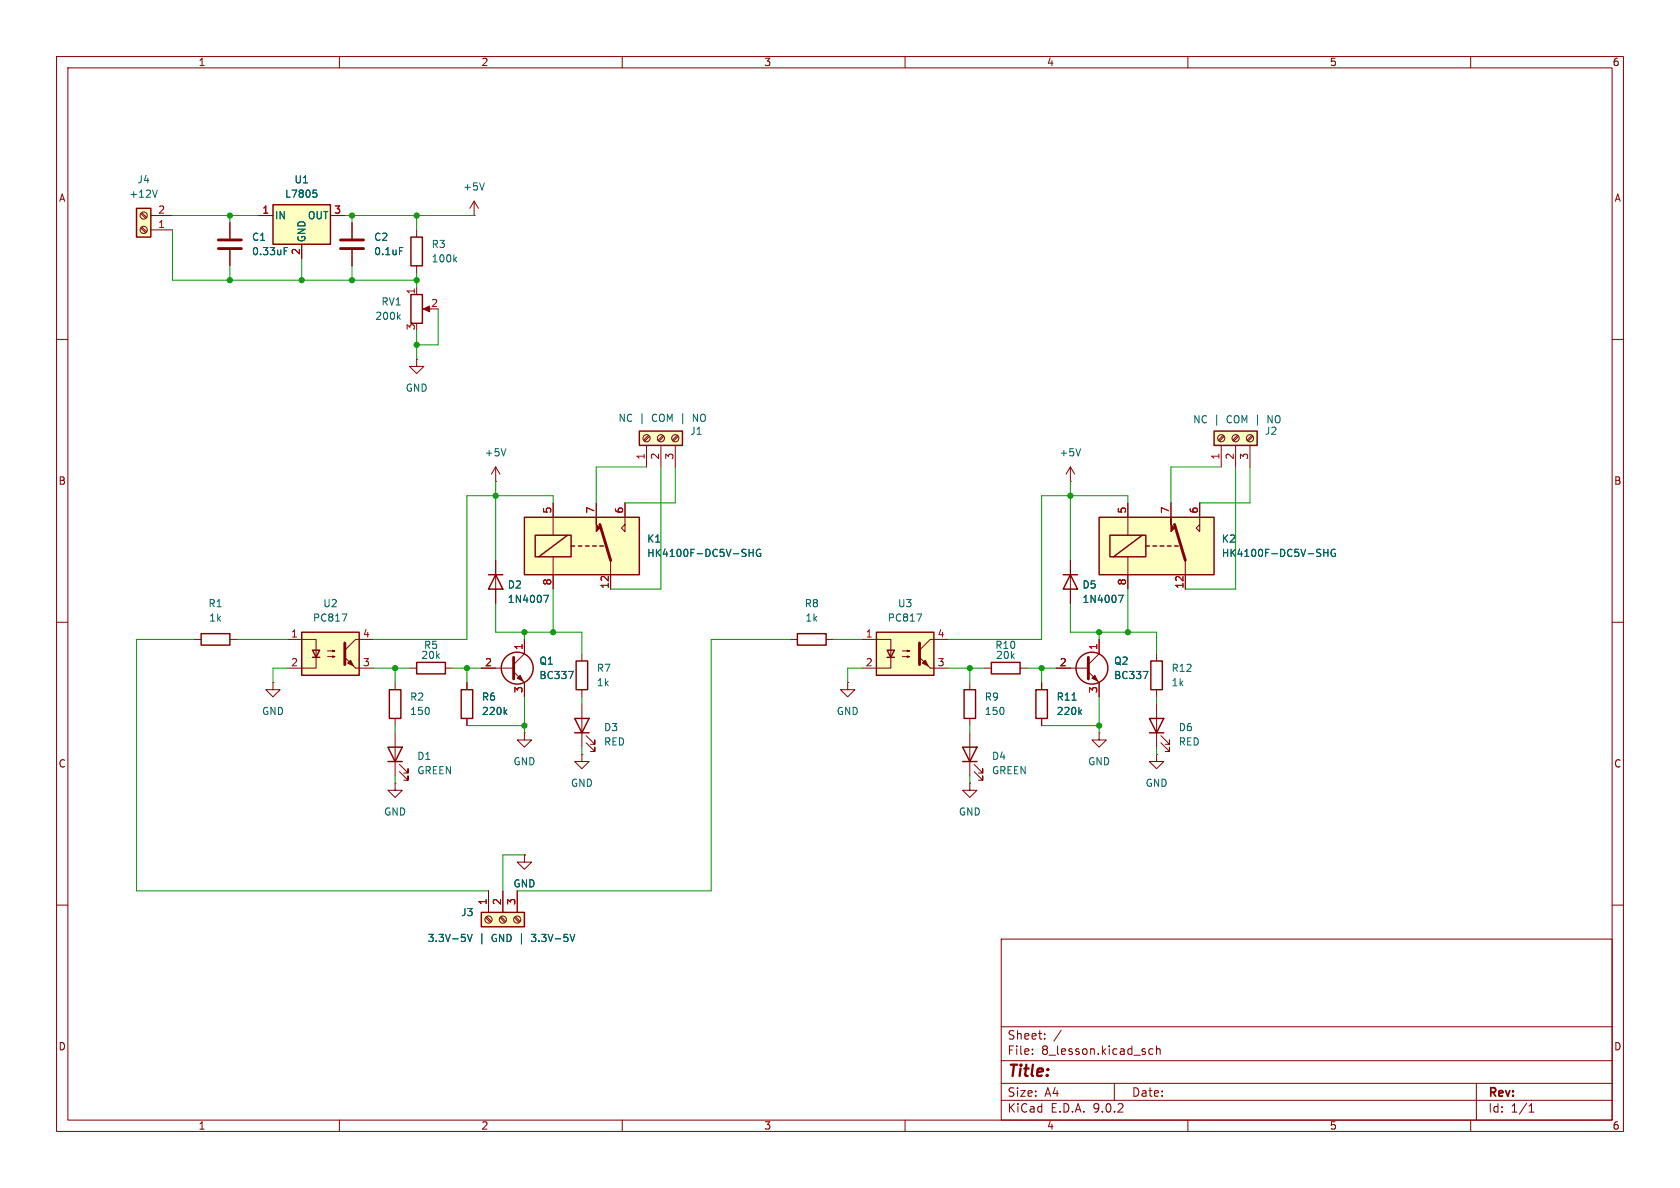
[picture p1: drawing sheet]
<svg xmlns="http://www.w3.org/2000/svg" width="297mm" height="210mm" viewBox="0 0 297 210" stroke-linecap="round" stroke-linejoin="round" font-family="sans-serif">
<g fill="none" stroke="#840000" stroke-width=".18">
<path d="M10 10h277v190h-277zM12 12h273v186h-273zM60 10v2M110 10v2M160 10v2M210 10v2M260 10v2M10 60h2M285 60h2M10 110h2M285 110h2M10 160h2"/>
<path d="M177 166h108v32h-108zM285 160h2M60 198v2M110 198v2M160 198v2M177 194.5h108M177 191.5h108M177 187.5h108M177 181.5h108M182.5 186.3v.1M182.5 185.5v.1M184.7 183.6v.1"/>
<path d="M184.7 182.8v.1M187.6 182.1l-1.3 2M197 191.5v3M203.8 185.5l-.4-.1-.3 .3v.4l.1 .2h.6M204.5 185.5l.2-.1 .3 .1 .1 .9M204.5 184.9v1.5M210 198v2M260 198v2M261 191.5v6.5M270.3 196.6h.9M270.3 195.5l.4-.4v1.5"/>
</g>
<path d="M113 76.2h7.6v2.5h-7.6z" fill="#ffffc2"/>
<g fill="none" stroke="#840000" stroke-width=".25">
<path d="M113 76.2h7.6v2.5h-7.6zM35.6 112h5v2h-5zM73.7 117.1h5v2h-5z"/>
<circle cx="91.4" cy="118.1" r="2.82"/>
</g>
<g fill="none" stroke="#840000" stroke-width=".18">
<path d="M73.7 63.5v1.3h1.2l-1.2 1.2-1.3-1.2h1.3M73.7 63.5h.1M114.3 78.7v3.9M114.6 77l-.8 .8M114.8 77.1l-.8 .9M116.8 78.7v3.9M117.2 77l-.9 .8M117.3 77.1l-.8 .9M119.4 78.7v3.9M119.7 77l-.8 .8M119.9 77.1l-.9 .9M87.6 85.1h.1"/>
<path d="M87.6 82.6l-.7 1.2M87.6 82.6l.8 1.2M87.6 82.6v2.5M34.3 113h1.3M40.6 113h1.3M72.4 118.1h1.3M78.7 118.1h1.3M85.1 118.1h5.7M90.8 118.7l1.9 2v2.5M92.7 113v2.6l-1.9 1.9"/>
<circle cx="114.3" cy="77.5" r=".63"/>
<circle cx="116.8" cy="77.5" r=".63"/>
<circle cx="119.4" cy="77.5" r=".63"/>
</g>
<path d="M90.8 116.2v3.8" fill="none" stroke="#840000" stroke-width=".51"/>
<path d="M91.4 119.9l.5-.5 .6 1z" fill="#840000" stroke="#840000" stroke-width=".18"/>
<path d="M89.4 79.3l-.4 1.3M100.5 118.7h.8l-.5 1.3" fill="none" stroke="#006464" stroke-width=".18"/>
<path d="M92.7 91.4h20.3v10.2h-20.3z" fill="#ffffc2"/>
<g fill="none" stroke="#840000" stroke-width=".18">
<path d="M87.6 99.1v7.6M97.8 88.9v5.7M97.8 98.4v5.7M105.4 88.9v2.5M107.9 99.1v5M110.5 88.9v5.1l-.6-.7 .6-.6M102.9 115.6v1.2M48.3 120.7v1.2h1.2l-1.2 1.3-1.3-1.3h1.3M48.3 120.7h.1M69.8 129.5v7.7M70.6 136.4l1.5 1.5v-.7v.7h-.7M70.6 135.1l1.5 1.6v-.8v.8h-.7"/>
<path d="M92.7 129.5v1.3h1.3l-1.3 1.3-1.3-1.3h1.3M92.7 129.5h.1M102.9 133.4v1.2h1.2l-1.2 1.3-1.3-1.3h1.3M102.9 133.4h.1M102.9 121.9v1.3M102.9 124.5v7.6M103.6 131.3l1.6 1.5v-.7v.7h-.8M103.6 130l1.6 1.6v-.8v.8h-.8M92.7 151.1v1.3h1.3l-1.3 1.3-1.3-1.3h1.3M92.7 151.1h.1"/>
</g>
<g fill="none" stroke="#840000" stroke-width=".25">
<path d="M92.7 91.4h20.3v10.2h-20.3zM94.6 94.6h6.4v3.8h-6.4zM100.3 94.6l-5.1 3.8M101 96.5h.6M102.2 96.5h.7M103.5 96.5h.6M104.8 96.5h.6M106 96.5h.7M86.4 101.6h2.5M87.6 101.6l1.3 2.5h-2.5zM101.9 116.8h2v5.1h-2zM68.6 132.1h2.5l-1.3 2.5z"/>
<path d="M68.6 134.6h2.5M101.6 127h2.5l-1.2 2.5zM101.6 129.5h2.5"/>
</g>
<path d="M105.4 91.4v1.3l.6 .6-.6 .7z" fill="#840000" stroke="#840000" stroke-width=".18"/>
<path d="M106 92.7l1.9 6.4" fill="none" stroke="#840000" stroke-width=".51"/>
<path d="M132.4 97.1v1.3M132.4 97.7h.8M133.2 97.1v1.3M134.4 97.2a.59 .59 0 0 0-.7 .5 .59 .59 0 0 0 .7 .6l.1-.5h-.3M96.1 105.2h.9l-.6 1.3" fill="none" stroke="#006464" stroke-width=".18"/>
<path d="M53.3 111.8h10.2v7.6h-10.2z" fill="#ffffc2"/>
<path d="M53.3 111.8h10.2v7.6h-10.2zM55.2 114.9h1.3l-.6 1.3zM55.2 116.2h1.3M141 112h5v2h-5zM68.8 121.9h2.1v5.1h-2.1z" fill="none" stroke="#840000" stroke-width=".25"/>
<g fill="none" stroke="#840000" stroke-width=".18">
<path d="M50.8 113h5.1v5.1h-5.1M57.9 115.1h1.3l-.4 .1v-.3l.4 .2M57.9 116.1h1.3l-.4 .1v-.2l.4 .1M62.9 118.1h3.1M66 113h-3.1l-1.9 1.9M139.7 113h1.3M146 113h1.3M69.8 138.4v1.3h1.3l-1.3 1.3-1.2-1.3h1.2M69.8 138.4h.1M69.8 120.7v1.2M69.8 127v1.3M149.9 120.7v1.2h1.2l-1.2 1.3-1.3-1.3h1.3"/>
<path d="M149.9 120.7h.1"/>
</g>
<path d="M61 113.7v3.8" fill="none" stroke="#840000" stroke-width=".51"/>
<g fill="#840000" stroke="#840000" stroke-width=".18">
<path d="M61.5 117.2l.5-.5 .5 1z"/>
<path d="M61 116.2l1.9 1.9z"/>
</g>
<path d="M60.5 108.5h.8l-.5 1.3" fill="none" stroke="#006464" stroke-width=".18"/>
<path d="M85.1 161.3h7.6v2.5h-7.6z" fill="#ffffc2"/>
<path d="M72.6 52.1h2.1v5.1h-2.1zM72.6 41.9h2.1v5.1h-2.1zM81.5 121.9h2.1v5.1h-2.1zM85.1 161.3h7.6v2.5h-7.6z" fill="none" stroke="#840000" stroke-width=".25"/>
<g fill="none" stroke="#840000" stroke-width=".18">
<path d="M40.6 39.4v2.8M62.2 39.4v2.8M83.8 38.1h.1M83.8 35.6l-.7 1.2M83.8 35.6l.8 1.2M83.8 35.6v2.5M40.6 44.2v2.8M62.2 44.2v2.8M73.7 40.6v1.3M73.7 47v1.3M73.7 50.8v1.3M75.2 54.6h1"/>
<path d="M82.5 120.7v1.2M82.5 127v1.3M86.4 157.5v3.8M88.9 157.5v3.8M91.4 157.5v3.8M85.9 162.2l.8 .9M86 162l.9 .9M88.4 162.2l.8 .9M88.6 162l.8 .9M90.9 162.2l.9 .9M91.1 162l.8 .9"/>
<circle cx="86.4" cy="162.6" r=".63"/>
<circle cx="88.9" cy="162.6" r=".63"/>
<circle cx="91.4" cy="162.6" r=".63"/>
</g>
<g fill="none" stroke="#006464" stroke-width=".18">
<path d="M85.6 32.3l-.4 1.3M50.2 44.4h.5M50.2 43.8h.7M70.4 56l.4 .5M70.6 43.8h.6M70.8 55.6l-.5 .5M80.4 45.8l.3 .5M80.7 45.5l-.5 .4M89.3 125.8l.3 .5M89.6 125.5l-.5 .4M82.6 165.2l.5 1.2 .4-1.2M92.2 165.1v1.8"/>
<path d="M101.6 165.2l-.4 1.2"/>
</g>
<path d="M38.6 42.4h4.1M38.6 43.9h4.1M60.2 42.4h4.1M60.2 43.9h4.1" fill="none" stroke="#840000" stroke-width=".51"/>
<path d="M74.8 54.6l1.1-.5v1z" fill="#840000" stroke="#840000" stroke-width=".18"/>
<path d="M24.1 36.8h2.6v5.1h-2.6z" fill="#ffffc2"/>
<path d="M24.1 36.8h2.6v5.1h-2.6z" fill="none" stroke="#840000" stroke-width=".25"/>
<g fill="none" stroke="#840000" stroke-width=".18">
<path d="M24.9 37.8l.9 .8M25.1 37.6l.8 .8M26.7 38.1h3.8M24.9 40.3l.9 .8M25.1 40.1l.8 .9M26.7 40.6h3.8"/>
<circle cx="25.4" cy="38.1" r=".63"/>
<circle cx="25.4" cy="40.6" r=".63"/>
</g>
<path d="M27.8 33.6l-.4 1.3" fill="none" stroke="#006464" stroke-width=".18"/>
<path d="M48.3 36.2h10.1v7h-10.1z" fill="#ffffc2"/>
<g fill="none" stroke="#840000" stroke-width=".25">
<path d="M48.3 36.2h10.1v7h-10.1zM203.5 116.8h2v5.1h-2z"/>
<circle cx="193" cy="118.1" r="2.82"/>
</g>
<path d="M45.7 38.1h2.6M58.4 38.1h2.6M53.3 43.2v2.5M186.7 118.1h5.7M192.4 118.7l1.9 2v2.5M194.3 113v2.6l-1.9 1.9M204.5 115.6v1.2M204.5 121.9v1.3" fill="none" stroke="#840000" stroke-width=".18"/>
<path d="M55.4 33.6h.6M55.5 34.1h.3l.2 .2v.4l-.5 .2M202.1 118.7h.8l-.5 1.3" fill="none" stroke="#006464" stroke-width=".18"/>
<path d="M192.4 116.2v3.8" fill="none" stroke="#840000" stroke-width=".51"/>
<path d="M193 119.9l.5-.5 .6 1z" fill="#840000" stroke="#840000" stroke-width=".18"/>
<path d="M154.9 111.8h10.2v7.6h-10.2z" fill="#ffffc2"/>
<path d="M154.9 111.8h10.2v7.6h-10.2zM156.8 114.9h1.3l-.6 1.3zM156.8 116.2h1.3M175.3 117.1h5v2h-5z" fill="none" stroke="#840000" stroke-width=".25"/>
<path d="M152.4 113h5.1v5.1h-5.1M159.5 115.1h1.3l-.4 .1v-.3l.4 .2M159.5 116.1h1.3l-.4 .1v-.2l.4 .1M164.5 118.1h3.1M167.6 113h-3.1l-1.9 1.9M174 118.1h1.3M180.3 118.1h1.3" fill="none" stroke="#840000" stroke-width=".18"/>
<path d="M162.6 113.7v3.8" fill="none" stroke="#840000" stroke-width=".51"/>
<g fill="#840000" stroke="#840000" stroke-width=".18">
<path d="M163.1 117.2l.5-.5 .5 1z"/>
<path d="M162.6 116.2l1.9 1.9z"/>
</g>
<path d="M162.1 108.5h.8l-.5 1.3" fill="none" stroke="#006464" stroke-width=".18"/>
<path d="M194.3 91.4h20.3v10.2h-20.3z" fill="#ffffc2"/>
<g fill="none" stroke="#840000" stroke-width=".18">
<path d="M189.2 85.1h.1M189.2 82.6l-.7 1.2M189.2 82.6l.8 1.2M189.2 82.6v2.5M189.2 99.1v7.6M199.4 88.9v5.7M199.4 98.4v5.7M207 88.9v2.5M209.5 99.1v5M212.1 88.9v5.1l-.6-.7 .6-.6M171.4 138.4v1.3h1.3l-1.3 1.3-1.2-1.3h1.2M171.4 138.4h.1"/>
<path d="M171.4 120.7v1.2M171.4 127v1.3M171.4 129.5v7.7M172.2 136.4l1.5 1.5v-.7v.7h-.7M172.2 135.1l1.5 1.6v-.8v.8h-.7M184.1 120.7v1.2M184.1 127v1.3M194.3 129.5v1.3h1.3l-1.3 1.3-1.3-1.3h1.3M194.3 129.5h.1M204.5 133.4v1.2h1.2l-1.2 1.3-1.3-1.3h1.3M204.5 133.4h.1M204.5 124.5v7.6"/>
<path d="M205.2 131.3l1.6 1.5v-.7v.7h-.8M205.2 130l1.6 1.6v-.8v.8h-.8"/>
</g>
<g fill="none" stroke="#840000" stroke-width=".25">
<path d="M194.3 91.4h20.3v10.2h-20.3zM196.2 94.6h6.4v3.8h-6.4zM201.9 94.6l-5.1 3.8M202.6 96.5h.6M203.8 96.5h.7M205.1 96.5h.6M206.4 96.5h.6M207.6 96.5h.7M188 101.6h2.5M189.2 101.6l1.3 2.5h-2.5zM170.2 132.1h2.5l-1.3 2.5zM170.2 134.6h2.5"/>
<path d="M170.4 121.9h2.1v5.1h-2.1zM183.1 121.9h2.1v5.1h-2.1zM203.2 127h2.5l-1.2 2.5zM203.2 129.5h2.5"/>
</g>
<path d="M207 91.4v1.3l.6 .6-.6 .7z" fill="#840000" stroke="#840000" stroke-width=".18"/>
<path d="M207.6 92.7l1.9 6.4" fill="none" stroke="#840000" stroke-width=".51"/>
<path d="M191 79.3l-.4 1.3M234 97.1v1.3M234 97.7h.8M234.8 97.1v1.3M236 97.2a.59 .59 0 0 0-.7 .5 .59 .59 0 0 0 .7 .6l.1-.5h-.3M197.7 105.2h.9l-.6 1.3M189.5 123.8h.7M190.9 125.8l.3 .5M191.2 125.5l-.5 .4" fill="none" stroke="#006464" stroke-width=".18"/>
<path d="M214.6 76.2h7.6v2.5h-7.6z" fill="#ffffc2"/>
<path d="M214.6 76.2h7.6v2.5h-7.6z" fill="none" stroke="#840000" stroke-width=".25"/>
<g fill="none" stroke="#840000" stroke-width=".18">
<path d="M40.6 39.4v2.8M45.7 38.1h2.6M58.4 38.1h2.6M62.2 39.4v2.8M40.6 44.2v2.8M53.3 43.2v2.5M62.2 44.2v2.8M215.9 78.7v3.9M216.2 77l-.8 .8M216.4 77.1l-.8 .9M218.4 78.7v3.9M218.8 77l-.9 .8"/>
<path d="M218.9 77.1l-.8 .9M221 78.7v3.9M221.3 77l-.8 .8M221.5 77.1l-.9 .9M87.6 99.1v2.5M97.8 88.9v2.5M105.4 88.9v2.5M110.5 88.9v2.5M189.2 99.1v2.5M199.4 88.9v2.5M207 88.9v2.5M212.1 88.9v2.5"/>
<path d="M85.1 118.1h2.5M87.6 104.1v2.6M92.7 113v2.6M97.8 101.6v2.5M107.9 101.6v2.5M186.7 118.1h2.5M189.2 104.1v2.6M194.3 113v2.6M199.4 101.6v2.5M209.5 101.6v2.5M82.5 120.7v1.2M82.5 127v1.3"/>
<path d="M92.7 120.7v2.5M184.1 120.7v1.2M184.1 127v1.3M194.3 120.7v2.5M86.4 157.5v3.8M88.9 157.5v3.8M91.4 157.5v3.8M92.7 151.1h.1"/>
<circle cx="215.9" cy="77.5" r=".63"/>
<circle cx="218.4" cy="77.5" r=".63"/>
<circle cx="221" cy="77.5" r=".63"/>
</g>
<g fill="none" stroke="#009600" stroke-width=".18">
<path d="M30.5 38.1h15.2M40.6 38.1v1.3M61 38.1h22.8M62.2 38.1v1.3M73.7 38.1v2.5M30.5 40.6v8.9h43.2M40.6 47v2.5M53.3 45.7v3.8M62.2 47v2.5M73.7 48.3v2.5M73.7 58.4v5.1M77.5 54.6v6.4h-3.8"/>
<path d="M87.6 85.1v14M97.8 88.9v-1.3h-15.3v25.4h-16.5M114.3 82.6h-8.9v6.3M116.8 82.6v21.5h-8.9M119.4 82.6v6.3h-8.9M189.2 85.1v14M199.4 88.9v-1.3h-15.3v25.4h-16.5M215.9 82.6h-8.9v6.3M218.4 82.6v21.5h-8.9M221 82.6v6.3h-8.9M34.3 113h-10.2v44.5h62.3M41.9 113h8.9"/>
<path d="M50.8 118.1h-2.5v2.6M66 118.1h6.4M69.8 118.1v2.6M80 118.1h5.1M82.5 118.1v2.6M87.6 106.7v5.1h15.3v3.8M92.7 111.8v1.2M97.8 104.1v7.7M139.7 113h-14v44.5h-34.3M147.3 113h5.1M152.4 118.1h-2.5v2.6M167.6 118.1h6.4"/>
<path d="M171.4 118.1v2.6M181.6 118.1h5.1M184.1 118.1v2.6M189.2 106.7v5.1h15.3v3.8M194.3 111.8v1.2M199.4 104.1v7.7M69.8 128.3v1.2M69.8 137.2v1.2M82.5 128.3h10.2M92.7 123.2v6.3M102.9 123.2v1.3M102.9 132.1v1.3"/>
<path d="M171.4 128.3v1.2M171.4 137.2v1.2M184.1 128.3h10.2M194.3 123.2v6.3M204.5 123.2v1.3M204.5 132.1v1.3M92.7 151.1h-3.8v6.4"/>
</g>
<g fill="none" stroke="#006464" stroke-width=".18">
<path d="M55.4 33.6h.6M55.5 34.1h.3l.2 .2v.4l-.5 .2M50.2 44.4h.5M50.2 43.8h.7M70.6 43.8h.6M132.4 97.1v1.3M132.4 97.7h.8M133.2 97.1v1.3M134.4 97.2a.59 .59 0 0 0-.7 .5 .59 .59 0 0 0 .7 .6l.1-.5h-.3M234 97.7h.8M234 97.1v1.3M234.8 97.1v1.3"/>
<path d="M236 97.2a.59 .59 0 0 0-.7 .5 .59 .59 0 0 0 .7 .6l.1-.5h-.3M96.1 105.2h.9l-.6 1.3M100.5 118.7h.8l-.5 1.3M197.7 105.2h.9l-.6 1.3M202.1 118.7h.8l-.5 1.3M89.3 125.8l.3 .5M89.6 125.5l-.5 .4M189.5 123.8h.7M190.9 125.8l.3 .5M191.2 125.5l-.5 .4M82.6 165.2l.5 1.2 .4-1.2M92.2 165.1v1.8"/>
<path d="M101.6 165.2l-.4 1.2"/>
</g>
<g fill="#009600" stroke="#009600" stroke-width=".18">
<circle cx="97.8" cy="111.8" r=".46"/>
<circle cx="92.7" cy="128.3" r=".46"/>
<circle cx="87.6" cy="87.6" r=".46"/>
<circle cx="92.7" cy="111.8" r=".46"/>
<circle cx="82.5" cy="118.1" r=".46"/>
<circle cx="69.8" cy="118.1" r=".46"/>
<circle cx="73.7" cy="49.5" r=".46"/>
<circle cx="62.2" cy="49.5" r=".46"/>
<circle cx="73.7" cy="61" r=".46"/>
<circle cx="40.6" cy="38.1" r=".46"/>
<circle cx="73.7" cy="38.1" r=".46"/>
<circle cx="40.6" cy="49.5" r=".46"/>
<circle cx="53.3" cy="49.5" r=".46"/>
<circle cx="62.2" cy="38.1" r=".46"/>
<circle cx="194.3" cy="111.8" r=".46"/>
<circle cx="184.1" cy="118.1" r=".46"/>
<circle cx="194.3" cy="128.3" r=".46"/>
<circle cx="171.4" cy="118.1" r=".46"/>
<circle cx="199.4" cy="111.8" r=".46"/>
<circle cx="189.2" cy="87.6" r=".46"/>
</g>
<text font-size="2.8" fill="#840000" x="178" y="190.9">Title:</text>
<g font-size="2.1" fill="#840000">
<text x="178" y="184">Sheet:</text>
<text x="178" y="186.7">File:</text>
<text x="184.1" y="186.7">8_lesson.kicad_sch</text>
<text x="178" y="196.9">KiCad</text>
<text x="178" y="194.1">Size:</text>
<text x="184.7" y="194.1">A4</text>
<text x="185.7" y="196.9">E.D.A.</text>
<text x="193.3" y="196.9">9.0.2</text>
<text x="200" y="194.1">Date:</text>
<text x="263" y="194.3">Rev:</text>
<text x="263" y="196.9">Id:</text>
<text x="267.1" y="196.9">1/1</text>
</g>
<g font-size="1.8" fill="#840000">
<text x="35" y="11.9">1</text>
<text x="85" y="11.9">2</text>
<text x="135" y="11.9">3</text>
<text x="185" y="11.9">4</text>
<text x="235" y="11.9">5</text>
<text x="285" y="11.9">6</text>
<text x="10.3" y="35.9">A</text>
<text x="285.3" y="35.9">A</text>
<text x="10.3" y="85.9">B</text>
<text x="285.3" y="85.9">B</text>
<text x="10.3" y="135.9">C</text>
<text x="285.3" y="135.9">C</text>
<text x="10.3" y="185.9">D</text>
<text x="285.3" y="185.9">D</text>
<text x="35" y="199.9">1</text>
<text x="85" y="199.9">2</text>
<text x="135" y="199.9">3</text>
<text x="185" y="199.9">4</text>
<text x="235" y="199.9">5</text>
<text x="285" y="199.9">6</text>
</g>
<g font-size="1.8" fill="#006464">
<text x="22.8" y="35.2">+12V</text>
<text x="24.2" y="32.6">J4</text>
<text x="50.3" y="35.2">L7805</text>
<text x="52" y="32.6">U1</text>
<text x="81.8" y="33.9">+5V</text>
<text x="48.5" y="39">IN</text>
<text x="54.3" y="39">OUT</text>
<text x="44.5" y="42.8">C1</text>
<text x="44.5" y="45.3">0.33uF</text>
<text x="54.2" y="42.9" transform="rotate(-90 54.2 42.9)">GND</text>
<text x="66" y="42.8">C2</text>
<text x="66" y="45.3">0.1uF</text>
<text x="76.2" y="44">R3</text>
<text x="76.2" y="46.6">100k</text>
<text x="66.3" y="56.7">200k</text>
<text x="67.3" y="54.2">RV1</text>
<text x="71.6" y="69.4">GND</text>
<text x="109.2" y="74.8">NC |</text>
<text x="115.4" y="74.8">COM |</text>
<text x="121.9" y="77.1">J1</text>
<text x="123" y="74.8">NO</text>
<text x="210.8" y="75">NC |</text>
<text x="217" y="75">COM |</text>
<text x="223.5" y="77.1">J2</text>
<text x="224.6" y="75">NO</text>
<text x="85.6" y="80.9">+5V</text>
<text x="187.2" y="80.9">+5V</text>
<text x="114.3" y="96.1">K1</text>
<text x="114.3" y="98.7">HK4100F-DC5V-SHG</text>
<text x="215.9" y="96.1">K2</text>
<text x="215.9" y="98.7">HK4100F-DC5V-SHG</text>
<text x="36.8" y="107.5">R1</text>
<text x="57" y="107.5">U2</text>
<text x="89.7" y="104.2">D2</text>
<text x="89.7" y="106.8">1N4007</text>
<text x="142.2" y="107.5">R8</text>
<text x="158.6" y="107.5">U3</text>
<text x="191.3" y="104.2">D5</text>
<text x="191.3" y="106.8">1N4007</text>
<text x="36.9" y="110.1">1k</text>
<text x="55.2" y="110.1">PC817</text>
<text x="142.3" y="110.1">1k</text>
<text x="156.8" y="110.1">PC817</text>
<text x="74.4" y="116.7">20k</text>
<text x="74.9" y="114.9">R5</text>
<text x="95.3" y="117.7">Q1</text>
<text x="105.4" y="119">R7</text>
<text x="175.9" y="114.9">R10</text>
<text x="176" y="116.7">20k</text>
<text x="196.9" y="117.7">Q2</text>
<text x="207" y="119">R12</text>
<text x="72.4" y="124.1">R2</text>
<text x="85.1" y="124.1">R6</text>
<text x="95.3" y="120.2">BC337</text>
<text x="105.4" y="121.5">1k</text>
<text x="174" y="124.1">R9</text>
<text x="186.7" y="124.1">R11</text>
<text x="196.9" y="120.2">BC337</text>
<text x="207" y="121.5">1k</text>
<text x="46.2" y="126.6">GND</text>
<text x="72.4" y="126.6">150</text>
<text x="85.1" y="126.6">220k</text>
<text x="106.7" y="129.5">D3</text>
<text x="106.7" y="132">RED</text>
<text x="147.8" y="126.6">GND</text>
<text x="174" y="126.6">150</text>
<text x="186.7" y="126.6">220k</text>
<text x="208.3" y="129.5">D6</text>
<text x="208.3" y="132">RED</text>
<text x="73.7" y="134.5">D1</text>
<text x="73.7" y="137.1">GREEN</text>
<text x="90.7" y="135.5">GND</text>
<text x="175.3" y="134.5">D4</text>
<text x="175.3" y="137.1">GREEN</text>
<text x="192.3" y="135.5">GND</text>
<text x="100.8" y="139.3">GND</text>
<text x="202.4" y="139.3">GND</text>
<text x="67.8" y="144.4">GND</text>
<text x="169.4" y="144.4">GND</text>
<text x="90.7" y="157.1">GND</text>
<text x="75.5" y="166.7">3.3V-5V</text>
<text x="81.4" y="162.2">J3</text>
<text x="84.7" y="166.7">|</text>
<text x="87" y="166.7">GND</text>
<text x="94.5" y="166.7">3.3V-5V</text>
</g>
<g font-size="1.8" fill="#a90000">
<text x="27.9" y="40.4">1</text>
<text x="27.9" y="37.8">2</text>
<text x="46.3" y="37.8">1</text>
<text x="59" y="37.8">3</text>
<text x="53.1" y="45.2" transform="rotate(-90 53.1 45.2)">2</text>
<text x="73.4" y="52.1" transform="rotate(-90 73.4 52.1)">1</text>
<text x="73.4" y="58.5" transform="rotate(-90 73.4 58.5)">3</text>
<text x="76.1" y="54.4">2</text>
<text x="114" y="81.4" transform="rotate(-90 114 81.4)">1</text>
<text x="116.6" y="81.4" transform="rotate(-90 116.6 81.4)">2</text>
<text x="119.1" y="81.4" transform="rotate(-90 119.1 81.4)">3</text>
<text x="215.6" y="81.4" transform="rotate(-90 215.6 81.4)">1</text>
<text x="218.2" y="81.4" transform="rotate(-90 218.2 81.4)">2</text>
<text x="220.7" y="81.4" transform="rotate(-90 220.7 81.4)">3</text>
<text x="97.5" y="90.9" transform="rotate(-90 97.5 90.9)">5</text>
<text x="105.2" y="90.9" transform="rotate(-90 105.2 90.9)">7</text>
<text x="110.2" y="90.9" transform="rotate(-90 110.2 90.9)">6</text>
<text x="199.1" y="90.9" transform="rotate(-90 199.1 90.9)">5</text>
<text x="206.8" y="90.9" transform="rotate(-90 206.8 90.9)">7</text>
<text x="211.8" y="90.9" transform="rotate(-90 211.8 90.9)">6</text>
<text x="97.5" y="103.6" transform="rotate(-90 97.5 103.6)">8</text>
<text x="107.7" y="104.2" transform="rotate(-90 107.7 104.2)">12</text>
<text x="199.1" y="103.6" transform="rotate(-90 199.1 103.6)">8</text>
<text x="209.3" y="104.2" transform="rotate(-90 209.3 104.2)">12</text>
<text x="51.4" y="112.8">1</text>
<text x="64.1" y="112.8">4</text>
<text x="153" y="112.8">1</text>
<text x="165.7" y="112.8">4</text>
<text x="51.4" y="117.9">2</text>
<text x="64.1" y="117.9">3</text>
<text x="85.7" y="117.9">2</text>
<text x="92.5" y="115" transform="rotate(-90 92.5 115)">1</text>
<text x="153" y="117.9">2</text>
<text x="165.7" y="117.9">3</text>
<text x="187.3" y="117.9">2</text>
<text x="194.1" y="115" transform="rotate(-90 194.1 115)">1</text>
<text x="92.5" y="122.6" transform="rotate(-90 92.5 122.6)">3</text>
<text x="194.1" y="122.6" transform="rotate(-90 194.1 122.6)">3</text>
<text x="86.1" y="160.1" transform="rotate(-90 86.1 160.1)">1</text>
<text x="88.6" y="160.1" transform="rotate(-90 88.6 160.1)">2</text>
<text x="91.2" y="160.1" transform="rotate(-90 91.2 160.1)">3</text>
</g>
</svg>
